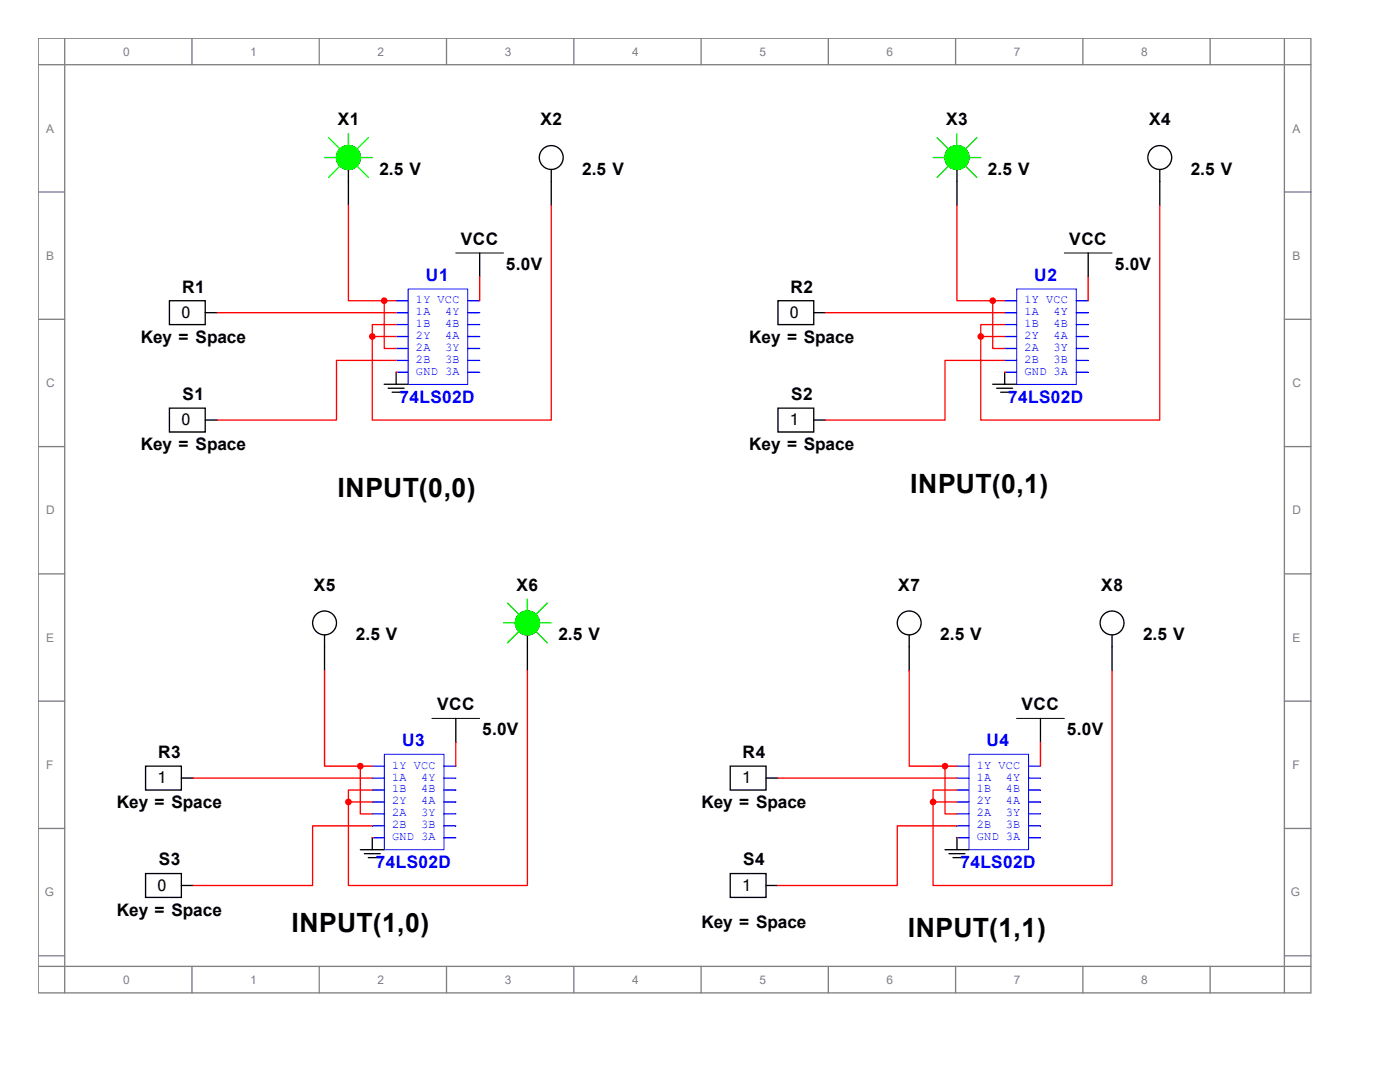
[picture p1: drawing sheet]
<svg xmlns="http://www.w3.org/2000/svg" width="279mm" height="216mm" viewBox="0 0 279 216" stroke-linecap="round" stroke-linejoin="round" font-family="sans-serif">
<g fill="none" stroke="#808080" stroke-width=".26">
<path d="M7.6 7.6h254v190.5h-254zM7.6 12.9h254M12.9 7.6v190.5M38.3 7.6v5.3M63.7 7.6v5.3M89.1 7.6v5.3M114.5 7.6v5.3M139.9 7.6v5.3M165.3 7.6v5.3M190.7 7.6v5.3M216.1 7.6v5.3M241.5 7.6v5.3"/>
<path d="M256.3 7.6v190.5M7.6 38.3h5.3M256.3 38.3h5.3M7.6 63.7h5.3M256.3 63.7h5.3M7.6 89.1h5.3M256.3 89.1h5.3M7.6 114.5h5.3M256.3 114.5h5.3M7.6 139.9h5.3M256.3 139.9h5.3M7.6 165.3h5.3"/>
<path d="M256.3 165.3h5.3M7.6 190.7h5.3M7.6 192.8h254M38.3 192.8v5.3M63.7 192.8v5.3M89.1 192.8v5.3M114.5 192.8v5.3M139.9 192.8v5.3M165.3 192.8v5.3M190.7 192.8v5.3M216.1 192.8v5.3M241.5 192.8v5.3"/>
<path d="M256.3 190.7h5.3"/>
</g>
<path d="M81.4 57.7h11.9v19h-11.9z" fill="none" stroke="#00f" stroke-width=".2"/>
<path d="M79.1 62.4h2.3" fill="none" stroke="#00f" stroke-width=".26"/>
<path d="M79.1 64.8h2.3" fill="none" stroke="#00f" stroke-width=".26"/>
<path d="M79.1 60h2.3" fill="none" stroke="#00f" stroke-width=".26"/>
<path d="M79.1 69.5h2.3" fill="none" stroke="#00f" stroke-width=".26"/>
<path d="M79.1 71.9h2.3" fill="none" stroke="#00f" stroke-width=".26"/>
<path d="M79.1 67.2h2.3" fill="none" stroke="#00f" stroke-width=".26"/>
<path d="M79.1 74.3h2.3" fill="none" stroke="#00f" stroke-width=".26"/>
<path d="M93.3 69.5h2.4" fill="none" stroke="#00f" stroke-width=".26"/>
<path d="M93.3 71.9h2.4" fill="none" stroke="#00f" stroke-width=".26"/>
<path d="M93.3 74.3h2.4" fill="none" stroke="#00f" stroke-width=".26"/>
<path d="M93.3 62.4h2.4" fill="none" stroke="#00f" stroke-width=".26"/>
<path d="M93.3 64.8h2.4" fill="none" stroke="#00f" stroke-width=".26"/>
<path d="M93.3 67.2h2.4" fill="none" stroke="#00f" stroke-width=".26"/>
<path d="M93.3 60h2.4" fill="none" stroke="#00f" stroke-width=".26"/>
<g fill="none" stroke="#000" stroke-width=".26">
<path d="M69.5 33.8v7.2M110 33.8v7.2M95.7 50.5v4.7M33.8 60h7.2v4.8h-7.2zM41 62.4h2.3M76.7 76.7h4.7M77.5 77.5h3.1M78.3 78.3h1.6M79.1 74.3v2.4M33.8 81.4h7.2v4.8h-7.2zM41 83.8h2.3"/>
<circle cx="69.5" cy="31.4" r="2.38"/>
<circle cx="110" cy="31.4" r="2.38"/>
</g>
<path d="M91 50.5h9.5" fill="none" stroke="#000" stroke-width=".2"/>
<path d="M64.8 31.4h2.4M65.6 27.5l2.3 2.3M67.9 33l-2.3 2.4M69.5 26.7v2.4M71.1 33l2.4 2.4M71.9 31.4h2.4M73.5 27.5l-2.4 2.3" fill="none" stroke="#0f0" stroke-width=".26"/>
<circle cx="69.5" cy="31.4" r="2.38" fill="#0f0" stroke="#0f0" stroke-width=".26"/>
<path d="M69.5 41v19h7.2M95.7 55.2v4.8M110 41v42.8h-35.7v-16.6M43.3 62.4h35.8M74.3 67.2h4.8M76.7 60v9.5h2.4M76.7 60h2.4M79.1 74.3h.1M79.1 71.9h-11.9v11.9h-23.9M79.1 64.8h-4.8v2.4" fill="none" stroke="#f00" stroke-width=".26"/>
<g fill="#f00" stroke="#f00" stroke-width=".26">
<circle cx="76.7" cy="60" r=".53"/>
<circle cx="74.3" cy="67.2" r=".53"/>
</g>
<path d="M202.9 57.7h11.9v19h-11.9z" fill="none" stroke="#00f" stroke-width=".2"/>
<path d="M200.5 62.4h2.4" fill="none" stroke="#00f" stroke-width=".26"/>
<path d="M200.5 64.8h2.4" fill="none" stroke="#00f" stroke-width=".26"/>
<path d="M200.5 60h2.4" fill="none" stroke="#00f" stroke-width=".26"/>
<path d="M200.5 69.5h2.4" fill="none" stroke="#00f" stroke-width=".26"/>
<path d="M200.5 71.9h2.4" fill="none" stroke="#00f" stroke-width=".26"/>
<path d="M200.5 67.2h2.4" fill="none" stroke="#00f" stroke-width=".26"/>
<path d="M200.5 74.3h2.4" fill="none" stroke="#00f" stroke-width=".26"/>
<path d="M214.8 69.5h2.4" fill="none" stroke="#00f" stroke-width=".26"/>
<path d="M214.8 71.9h2.4" fill="none" stroke="#00f" stroke-width=".26"/>
<path d="M214.8 74.3h2.4" fill="none" stroke="#00f" stroke-width=".26"/>
<path d="M214.8 62.4h2.4" fill="none" stroke="#00f" stroke-width=".26"/>
<path d="M214.8 64.8h2.4" fill="none" stroke="#00f" stroke-width=".26"/>
<path d="M214.8 67.2h2.4" fill="none" stroke="#00f" stroke-width=".26"/>
<path d="M214.8 60h2.4" fill="none" stroke="#00f" stroke-width=".26"/>
<g fill="none" stroke="#000" stroke-width=".26">
<path d="M191 33.8v7.2M231.5 33.8v7.2M217.2 50.5v4.7M155.3 60h7.1v4.8h-7.1zM162.4 62.4h2.4M198.1 76.7h4.8M198.9 77.5h3.2M199.7 78.3h1.6M200.5 74.3v2.4M155.3 81.4h7.1v4.8h-7.1zM162.4 83.8h2.4"/>
<circle cx="191" cy="31.4" r="2.38"/>
<circle cx="231.5" cy="31.4" r="2.38"/>
</g>
<path d="M212.4 50.5h9.5" fill="none" stroke="#000" stroke-width=".2"/>
<path d="M186.2 31.4h2.4M187 27.5l2.4 2.3M189.4 33l-2.4 2.4M191 26.7v2.4M192.6 33l2.3 2.4M193.4 31.4h2.3M194.9 27.5l-2.3 2.3" fill="none" stroke="#0f0" stroke-width=".26"/>
<circle cx="191" cy="31.4" r="2.38" fill="#0f0" stroke="#0f0" stroke-width=".26"/>
<g fill="#f00" stroke="#f00" stroke-width=".26">
<circle cx="198.1" cy="60" r=".53"/>
<circle cx="195.7" cy="67.2" r=".53"/>
</g>
<path d="M191 41v19h7.1M217.2 55.2v4.8M231.5 41v42.8h-35.8v-16.6M164.8 62.4h35.7M195.7 67.2h4.8M198.1 60v9.5h2.4M198.1 60h2.4M200.5 74.3h.1M200.5 71.9h-11.9v11.9h-23.8M200.5 64.8h-4.8v2.4" fill="none" stroke="#f00" stroke-width=".26"/>
<path d="M76.7 150.5h11.9v19h-11.9z" fill="none" stroke="#00f" stroke-width=".2"/>
<path d="M74.3 155.3h2.4" fill="none" stroke="#00f" stroke-width=".26"/>
<path d="M74.3 157.6h2.4" fill="none" stroke="#00f" stroke-width=".26"/>
<path d="M74.3 152.9h2.4" fill="none" stroke="#00f" stroke-width=".26"/>
<path d="M74.3 162.4h2.4" fill="none" stroke="#00f" stroke-width=".26"/>
<path d="M74.3 164.8h2.4" fill="none" stroke="#00f" stroke-width=".26"/>
<path d="M74.3 160h2.4" fill="none" stroke="#00f" stroke-width=".26"/>
<path d="M74.3 167.2h2.4" fill="none" stroke="#00f" stroke-width=".26"/>
<path d="M88.6 162.4h2.4" fill="none" stroke="#00f" stroke-width=".26"/>
<path d="M88.6 164.8h2.4" fill="none" stroke="#00f" stroke-width=".26"/>
<path d="M88.6 167.2h2.4" fill="none" stroke="#00f" stroke-width=".26"/>
<path d="M88.6 155.3h2.4" fill="none" stroke="#00f" stroke-width=".26"/>
<path d="M88.6 157.6h2.4" fill="none" stroke="#00f" stroke-width=".26"/>
<path d="M88.6 160h2.4" fill="none" stroke="#00f" stroke-width=".26"/>
<path d="M88.6 152.9h2.4" fill="none" stroke="#00f" stroke-width=".26"/>
<g fill="none" stroke="#000" stroke-width=".26">
<path d="M64.8 126.7v7.1M105.3 126.7v7.1M29.1 152.9h7.1v4.7h-7.1zM36.2 155.3h2.4M91 143.4v4.7M29.1 174.3h7.1v4.8h-7.1zM36.2 176.7h2.4M71.9 169.5h4.8M72.7 170.3h3.2M73.5 171.1h1.6M74.3 167.2v2.3"/>
<circle cx="64.8" cy="124.3" r="2.38"/>
<circle cx="105.3" cy="124.3" r="2.38"/>
</g>
<path d="M86.2 143.4h9.5" fill="none" stroke="#000" stroke-width=".2"/>
<path d="M105.3 119.5v2.4M100.5 124.3h2.4M101.3 120.3l2.4 2.4M103.7 125.9l-2.4 2.4M106.8 125.9l2.4 2.4M107.6 124.3h2.4M109.2 120.3l-2.4 2.4" fill="none" stroke="#0f0" stroke-width=".26"/>
<circle cx="105.3" cy="124.3" r="2.38" fill="#0f0" stroke="#0f0" stroke-width=".26"/>
<g fill="#f00" stroke="#f00" stroke-width=".26">
<circle cx="71.9" cy="152.9" r=".53"/>
<circle cx="69.5" cy="160" r=".53"/>
</g>
<path d="M64.8 133.8v19.1h7.1M105.3 133.8v42.9h-35.8v-16.7M38.6 155.3h35.7M71.9 152.9v9.5h2.4M71.9 152.9h2.4M74.3 157.6h-4.8v2.4M91 148.1v4.8M69.5 160h4.8M74.3 167.2h.1M74.3 164.8h-11.9v11.9h-23.8" fill="none" stroke="#f00" stroke-width=".26"/>
<path d="M193.4 150.5h11.9v19h-11.9z" fill="none" stroke="#00f" stroke-width=".2"/>
<path d="M191 155.3h2.4" fill="none" stroke="#00f" stroke-width=".26"/>
<path d="M191 157.6h2.4" fill="none" stroke="#00f" stroke-width=".26"/>
<path d="M191 152.9h2.4" fill="none" stroke="#00f" stroke-width=".26"/>
<path d="M191 162.4h2.4" fill="none" stroke="#00f" stroke-width=".26"/>
<path d="M191 164.8h2.4" fill="none" stroke="#00f" stroke-width=".26"/>
<path d="M191 160h2.4" fill="none" stroke="#00f" stroke-width=".26"/>
<path d="M191 167.2h2.4" fill="none" stroke="#00f" stroke-width=".26"/>
<path d="M205.3 162.4h2.3" fill="none" stroke="#00f" stroke-width=".26"/>
<path d="M205.3 164.8h2.3" fill="none" stroke="#00f" stroke-width=".26"/>
<path d="M205.3 167.2h2.3" fill="none" stroke="#00f" stroke-width=".26"/>
<path d="M205.3 155.3h2.3" fill="none" stroke="#00f" stroke-width=".26"/>
<path d="M205.3 157.6h2.3" fill="none" stroke="#00f" stroke-width=".26"/>
<path d="M205.3 160h2.3" fill="none" stroke="#00f" stroke-width=".26"/>
<path d="M205.3 152.9h2.3" fill="none" stroke="#00f" stroke-width=".26"/>
<g fill="none" stroke="#000" stroke-width=".26">
<path d="M181.5 126.7v7.1M221.9 126.7v7.1M145.7 152.9h7.2v4.7h-7.2zM152.9 155.3h2.4M207.6 143.4v4.7M145.7 174.3h7.2v4.8h-7.2zM152.9 176.7h2.4M188.6 169.5h4.8M189.4 170.3h3.2M190.2 171.1h1.6M191 167.2v2.3"/>
<circle cx="181.5" cy="124.3" r="2.38"/>
<circle cx="221.9" cy="124.3" r="2.38"/>
</g>
<path d="M202.9 143.4h9.5" fill="none" stroke="#000" stroke-width=".2"/>
<g fill="#f00" stroke="#f00" stroke-width=".26">
<circle cx="188.6" cy="152.9" r=".53"/>
<circle cx="186.2" cy="160" r=".53"/>
</g>
<path d="M181.5 133.8v19.1h7.1M221.9 133.8v42.9h-35.7v-16.7M155.3 155.3h35.7M188.6 152.9v9.5h2.4M188.6 152.9h2.4M191 157.6h-4.8v2.4M207.6 148.1v4.8M186.2 160h4.8M191 167.2h.1M191 164.8h-11.9v11.9h-23.8" fill="none" stroke="#f00" stroke-width=".26"/>
<g font-size="5.3">
<text x="67.4" y="99.2">INPUT(0,0)</text>
<text x="181.7" y="98.4">INPUT(0,1)</text>
<text x="58.2" y="186">INPUT(1,0)</text>
<text x="181.2" y="187">INPUT(1,1)</text>
</g>
<g font-size="3.4">
<text x="67.4" y="25">X1</text>
<text x="107.9" y="25">X2</text>
<text x="188.8" y="25">X3</text>
<text x="229.3" y="25">X4</text>
<text x="75.7" y="34.8">2.5 V</text>
<text x="116.2" y="34.8">2.5 V</text>
<text x="197.2" y="34.8">2.5 V</text>
<text x="237.6" y="34.8">2.5 V</text>
<text x="91.9" y="48.9">VCC</text>
<text x="101" y="53.9">5.0V</text>
<text x="213.4" y="48.9">VCC</text>
<text x="222.5" y="53.9">5.0V</text>
<text x="36.3" y="58.4">R1</text>
<text x="157.7" y="58.4">R2</text>
<text x="28.1" y="68.4">Key = Space</text>
<text x="149.5" y="68.4">Key = Space</text>
<text x="36.4" y="79.8">S1</text>
<text x="157.9" y="79.8">S2</text>
<text x="28.1" y="89.9">Key = Space</text>
<text x="149.5" y="89.9">Key = Space</text>
<text x="62.6" y="117.9">X5</text>
<text x="103.1" y="117.9">X6</text>
<text x="179.3" y="117.9">X7</text>
<text x="219.8" y="117.9">X8</text>
<text x="71" y="127.7">2.5 V</text>
<text x="111.4" y="127.7">2.5 V</text>
<text x="187.6" y="127.7">2.5 V</text>
<text x="228.1" y="127.7">2.5 V</text>
<text x="87.2" y="141.7">VCC</text>
<text x="203.9" y="141.7">VCC</text>
<text x="96.2" y="146.7">5.0V</text>
<text x="212.9" y="146.7">5.0V</text>
<text x="31.6" y="151.3">R3</text>
<text x="148.2" y="151.3">R4</text>
<text x="23.3" y="161.3">Key = Space</text>
<text x="140" y="161.3">Key = Space</text>
<text x="31.7" y="172.7">S3</text>
<text x="148.3" y="172.7">S4</text>
<text x="23.3" y="182.7">Key = Space</text>
<text x="140" y="185.1">Key = Space</text>
</g>
<g font-size="3.4" fill="#00f">
<text x="85" y="56">U1</text>
<text x="206.4" y="56">U2</text>
<text x="79.8" y="80.3">74LS02D</text>
<text x="201.2" y="80.3">74LS02D</text>
<text x="80.3" y="148.8">U3</text>
<text x="196.9" y="148.8">U4</text>
<text x="75" y="173.2">74LS02D</text>
<text x="191.7" y="173.2">74LS02D</text>
</g>
<g font-size="3.2">
<text x="36.2" y="63.5">0</text>
<text x="157.6" y="63.5">0</text>
<text x="36.2" y="84.9">0</text>
<text x="157.6" y="84.9">1</text>
<text x="31.5" y="156.3">1</text>
<text x="148.1" y="156.3">1</text>
<text x="31.5" y="177.8">0</text>
<text x="148.1" y="177.8">1</text>
</g>
<g font-size="2.4" fill="#808080">
<text x="24.6" y="11.1">0</text>
<text x="50" y="11.1">1</text>
<text x="75.4" y="11.1">2</text>
<text x="100.8" y="11.1">3</text>
<text x="126.2" y="11.1">4</text>
<text x="151.6" y="11.1">5</text>
<text x="177" y="11.1">6</text>
<text x="202.4" y="11.1">7</text>
<text x="227.8" y="11.1">8</text>
<text x="9.2" y="26.5">A</text>
<text x="257.9" y="26.5">A</text>
<text x="9.2" y="51.9">B</text>
<text x="257.9" y="51.9">B</text>
<text x="9.2" y="77.3">C</text>
<text x="257.9" y="77.3">C</text>
<text x="9.2" y="102.7">D</text>
<text x="257.9" y="102.7">D</text>
<text x="9.2" y="128.1">E</text>
<text x="257.9" y="128.1">E</text>
<text x="9.2" y="153.5">F</text>
<text x="257.9" y="153.5">F</text>
<text x="8.9" y="178.9">G</text>
<text x="257.6" y="178.9">G</text>
<text x="24.6" y="196.3">0</text>
<text x="50" y="196.3">1</text>
<text x="75.4" y="196.3">2</text>
<text x="100.8" y="196.3">3</text>
<text x="126.2" y="196.3">4</text>
<text x="151.6" y="196.3">5</text>
<text x="177" y="196.3">6</text>
<text x="202.4" y="196.3">7</text>
<text x="227.8" y="196.3">8</text>
</g>
<g font-size="2.4" fill="#00f">
<text x="83" y="62.9">1A</text>
<text x="83" y="65.3">1B</text>
<text x="83" y="60.5">1Y VCC</text>
<text x="88.8" y="62.9">4Y</text>
<text x="88.8" y="65.3">4B</text>
<text x="204.5" y="62.9">1A</text>
<text x="204.5" y="65.3">1B</text>
<text x="204.5" y="60.5">1Y VCC</text>
<text x="210.3" y="62.9">4Y</text>
<text x="210.3" y="65.3">4B</text>
<text x="83" y="70">2A</text>
<text x="83" y="67.6">2Y</text>
<text x="88.8" y="70">3Y</text>
<text x="88.8" y="67.6">4A</text>
<text x="204.5" y="70">2A</text>
<text x="204.5" y="67.6">2Y</text>
<text x="210.3" y="70">3Y</text>
<text x="210.3" y="67.6">4A</text>
<text x="83" y="72.4">2B</text>
<text x="83" y="74.8">GND 3A</text>
<text x="88.8" y="72.4">3B</text>
<text x="204.5" y="72.4">2B</text>
<text x="204.5" y="74.8">GND 3A</text>
<text x="210.3" y="72.4">3B</text>
<text x="78.3" y="155.7">1A</text>
<text x="78.3" y="153.4">1Y VCC</text>
<text x="84" y="155.7">4Y</text>
<text x="194.9" y="155.7">1A</text>
<text x="194.9" y="153.4">1Y VCC</text>
<text x="200.7" y="155.7">4Y</text>
<text x="78.3" y="158.1">1B</text>
<text x="78.3" y="160.5">2Y</text>
<text x="84" y="158.1">4B</text>
<text x="84" y="160.5">4A</text>
<text x="194.9" y="158.1">1B</text>
<text x="194.9" y="160.5">2Y</text>
<text x="200.7" y="158.1">4B</text>
<text x="200.7" y="160.5">4A</text>
<text x="78.3" y="162.9">2A</text>
<text x="78.3" y="165.3">2B</text>
<text x="78.3" y="167.6">GND 3A</text>
<text x="84" y="162.9">3Y</text>
<text x="84" y="165.3">3B</text>
<text x="194.9" y="162.9">2A</text>
<text x="194.9" y="165.3">2B</text>
<text x="194.9" y="167.6">GND 3A</text>
<text x="200.7" y="162.9">3Y</text>
<text x="200.7" y="165.3">3B</text>
</g>
</svg>
